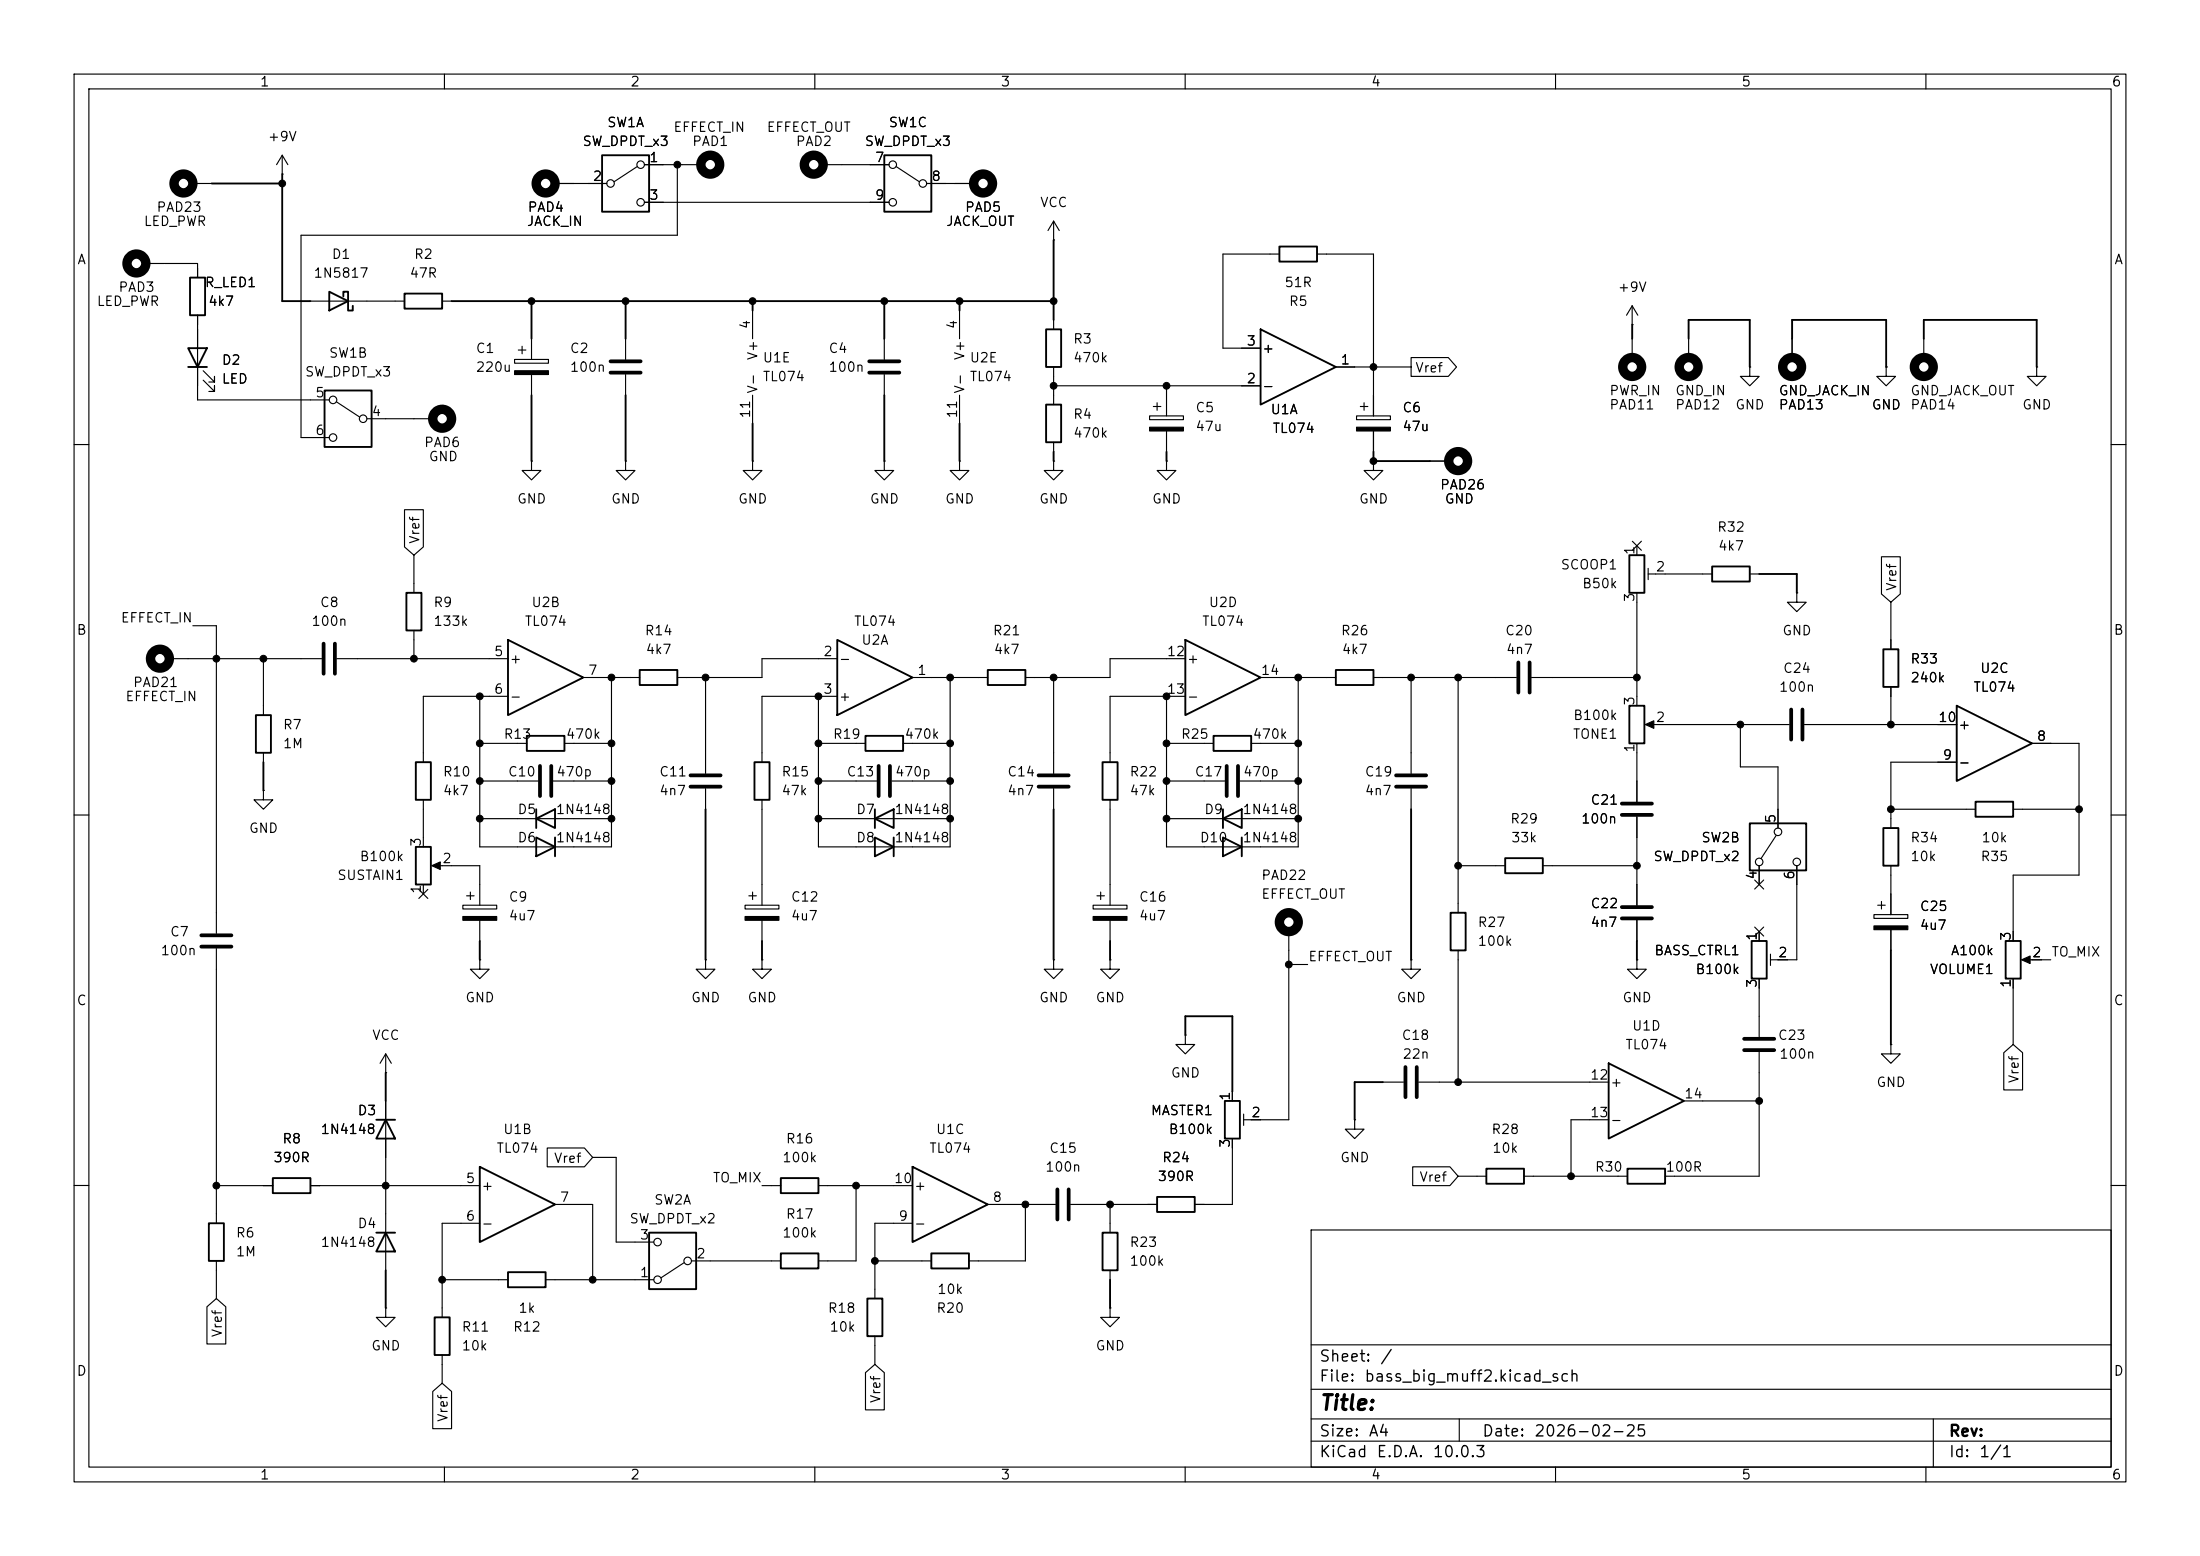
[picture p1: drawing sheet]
<svg xmlns="http://www.w3.org/2000/svg" width="297mm" height="210mm" viewBox="0 0 297 210" stroke-linecap="round" stroke-linejoin="round" font-family="sans-serif">
<g fill="none" stroke="#000" stroke-width=".15">
<path d="M10 10h277v190h-277zM12 12h273v186h-273zM60 10v2M110 10v2M160 10v2M210 10v2M260 10v2M19.7 35.6h7v1.9M26 24.8h2.6M38.1 23.5h.1M38.1 21l-.8 1.2M38.1 21l.8 1.2"/>
<path d="M38.1 21v2.5M74.9 24.8h7M86 22.5l-3.1 2M87 22.2h7.6M87 27.3h33M91.4 22.2v9.6h-50.8v27.3h3.8M111.1 22.2h8.9M121 22.5l3.1 2M125.1 24.8h6.3M142.2 32.4h.1M142.2 29.8v2.6M142.2 29.8l-.7 1.3"/>
<path d="M142.2 29.8l.8 1.3M172.7 34.3h-7.6v12.7h5.1M177.8 34.3h7.6v21.8M26.7 42.5v11.5h17.7M27.4 51.3l1.6 1.5v-.7v.7h-.8M27.4 50l1.6 1.6v-.8v.8h-.8M41.9 40.6h12.7M45.4 54.2l3.1 2.1M49.5 56.5h8.9M59.7 40.6h1.3M69.5 48.5h4.5v.5h-4.5zM70 47.2h1"/>
<path d="M70.5 46.7v1.1M71.8 45.7v2.8M71.8 50.5v2.8M84.5 45.7v2.8M84.5 50.5v2.8M101.6 41.9v3.8M101.6 53.3v3.9M119.4 45.7v2.8M119.4 50.5v2.8M129.5 41.9v3.8M129.5 53.3v3.9M142.2 52.1h28"/>
<path d="M142.2 43.2v1.3M142.2 49.5v5.1M142.2 59.7v1.3M155.2 56.1h4.6v.5h-4.6zM155.7 54.9h1M156.2 54.4v1M157.5 52.1v4M157.5 58.2v2.8M180.3 49.5h10.2M183.1 56.1h4.6v.5h-4.6zM183.6 54.9h1.1M184.1 54.4v1"/>
<path d="M185.4 58.2v2.8M190.5 48.3h5l1.1 1.2-1.1 1.3h-5zM220.3 43.8h.1M220.3 41.3v2.5M220.3 45.7v2.6M220.3 41.3l-.7 1.2M220.3 41.3l.8 1.2M228 45.7v2.6M236.2 49.5v1.3h1.3l-1.3 1.3-1.3-1.3h1.3M236.2 49.5h.1M241.9 45.7v2.6M254.6 49.5v1.3h1.3l-1.3 1.3-1.2-1.3h1.2"/>
<path d="M254.6 49.5h.1M259.7 45.7v2.6M275 49.5v1.3h1.2l-1.2 1.3-1.3-1.3h1.3M275 49.5h.1M10 60h2M54.6 68.8h2.6v5l-1.3 1.1-1.3-1.1zM55.9 74.9v5.1M71.8 62.2v1.3h1.2l-1.2 1.3-1.3-1.3h1.3M71.8 62.2h.1M84.5 62.2v1.3h1.2l-1.2 1.3-1.3-1.3h1.3M84.5 62.2h.1M101.6 62.2v1.3h1.3l-1.3 1.3-1.3-1.3h1.3"/>
<path d="M101.6 62.2h.1M119.4 62.2v1.3h1.2l-1.2 1.3-1.3-1.3h1.3M119.4 62.2h.1M129.5 62.2v1.3h1.3l-1.3 1.3-1.2-1.3h1.2M129.5 62.2h.1M142.2 62.2v1.3h1.3l-1.3 1.3-1.2-1.3h1.2M142.2 62.2h.1M157.5 62.2v1.3h1.2l-1.2 1.3-1.3-1.3h1.3M157.5 62.2h.1M185.4 62.2v1.3h1.3l-1.3 1.3-1.3-1.3h1.3M185.4 62.2h.1M193 62.2h2.6"/>
<path d="M220.4 73.1l1.2 1.2M221 73.7v1.2M221.6 73.1l-1.2 1.2M222.5 76.7v1.5M222.5 77.5h8.6M236.2 77.5h1.3M254 75.1h2.5v5.1l-1.2 1.1-1.3-1.1zM285 60h2M22.9 88.9h20.5M26 84.5h3.2v41.5M35.6 88.9v7.6M45.5 88.9h23.1"/>
<path d="M55.9 85.1v3.8M68.6 94h-11.5v8.9M78.7 91.4h7.7M82.5 91.4v22.9h-17.7v-20.3M95.2 91.4v13M113 88.9h-10.1v2.5h-11.5M113 94h-10.1v8.9M123.2 91.4h10.1M128.3 91.4v22.9h-17.8v-20.3M142.2 91.4v13M160 88.9h-10.1v2.5h-11.5M160 94h-10.1v8.9"/>
<path d="M170.2 91.4h10.1M175.3 91.4v22.9h-17.8v-20.3M185.4 91.4h19.3M190.5 91.4v13M196.8 91.4v31.8M206.8 91.4h14.2M221 80v15.3M222.5 97.8h19.1M234.9 97.8v5.7h5.1v8.3M242.6 80v1.3h1.2l-1.2 1.3-1.3-1.3h1.3M242.6 80h.1M243.6 97.8h20.6"/>
<path d="M255.3 81.3v6.3M255.3 92.7v5.1M10 110h2M35.6 106.7v1.3h1.2l-1.2 1.2-1.3-1.2h1.3M35.6 106.7h.1M35.6 101.6v1.3M57.1 108v6.3M57.1 119.4v1.3M58.7 116.8h6.1v5.4M64.8 105.4h7.8M64.8 110.5h17.7M64.8 100.3h6.3"/>
<path d="M74.7 105.4h7.8M76.2 100.3h6.3M95.2 106.4v2.8M102.9 108v14.2M110.5 105.4h7.9M110.5 110.5h17.8M110.5 100.3h6.3M120.4 105.4h7.9M121.9 100.3h6.4M142.2 106.4v2.8M149.9 108v14.2M157.5 105.4h7.9"/>
<path d="M157.5 110.5h17.8M157.5 100.3h6.3M167.4 105.4h7.9M168.9 100.3h6.4M190.5 106.4v2.8M196.8 116.8h6.4M208.3 116.8h12.7M221 100.3v7.9M221 110.2v12M236.9 118.8l1.2 1.2M237.5 116.8v2.6M238.1 118.8l-1.2 1.2"/>
<path d="M239.8 112.8l-2.1 3.1M242.6 116.8v12.7h-3.6M255.3 116.8v6.6M255.3 109.2h11.4M264.2 102.9h-8.9v8.9M271.8 109.2h8.9M274.3 100.3h6.4v17.8h-8.9v8.9M285 110h2M29.2 128v37.1M56.5 120l1.3 1.3M57.8 120l-1.3 1.3M62.5 122.2h4.6v.5h-4.6z"/>
<path d="M63 120.9h1M63.5 120.4v1M64.8 129.5v1.3h1.2l-1.2 1.3-1.3-1.3h1.3M64.8 129.5h.1M64.8 124.2v2.8M95.2 129.5v1.3h1.3l-1.3 1.3-1.2-1.3h1.2M95.2 129.5h.1M100.6 122.2h4.6v.5h-4.6zM101.1 120.9h1M101.6 120.4v1M102.9 129.5v1.3h1.2l-1.2 1.3-1.3-1.3h1.3M102.9 129.5h.1"/>
<path d="M102.9 124.2v2.8M142.2 129.5v1.3h1.3l-1.3 1.3-1.2-1.3h1.2M142.2 129.5h.1M147.6 122.2h4.5v.5h-4.5zM148.1 120.9h1M148.6 120.4v1M149.9 129.5v1.3h1.2l-1.2 1.3-1.3-1.3h1.3M149.9 129.5h.1M149.9 124.2v2.8M160 139.7v1.3h1.3l-1.3 1.2-1.3-1.2h1.3M160 139.7h.1M174 125.7v25.4h-6.1"/>
<path d="M174 130.2h2.5M190.5 129.5v1.3h1.3l-1.3 1.3-1.3-1.3h1.3M190.5 129.5h.1M196.8 128.3v17.8M221 129.5v1.3h1.2l-1.2 1.3-1.3-1.3h1.3M221 129.5h.1M221 124.2v2.8M236.9 125.1l1.2 1.2M237.5 125.7v1.3M237.5 132.1v7.9M238.1 125.1l-1.2 1.2M239 128.8v1.5"/>
<path d="M253 123.4h4.6v.6h-4.6zM253.5 122.2h1M254 121.7v1M255.3 125.5v2.8M271.8 132.1v8.9M273.3 129.5h3.6M52.1 144.8h.1M52.1 142.2l-.8 1.3M52.1 142.2l.7 1.3M52.1 142.2v2.6M52.1 148.6v22.9M73.9 154.9h5l1.1 1.3-1.1 1.3h-5z"/>
<path d="M80 156.2h3.2v11.4h5.1M166.4 153.7v8.9h-5.1M166.4 147.3v1.3M167.9 150.4v1.5M182.9 151.1v1.3h1.2l-1.2 1.3-1.3-1.3h1.3M182.9 151.1h.1M186.7 146.1h2.8M190.7 157.5h5l1.1 1.3-1.1 1.2h-5zM191.5 146.1h25.7M196.8 158.8h3.9M205.7 158.8h14M217.2 151.1h-5.1v7.7"/>
<path d="M227.3 148.6h10.2M237.5 142v16.8h-12.7M255.3 141v1.2h1.2l-1.2 1.3-1.3-1.3h1.3M255.3 141h.1M270.5 142.1l1.3-1.1 1.3 1.1v5h-2.6zM10 160h2M27.9 176.4l1.3-1.1 1.3 1.1v5h-2.6zM29.2 160h7.6M29.2 170.2v5.1M41.9 160h22.9M52.1 176.5v1.3h1.2l-1.2 1.3-1.3-1.3h1.3M52.1 176.5h.1"/>
<path d="M59.7 172.7h8.9M64.8 165.1h-5.1v12.7M73.7 172.7h14.6M74.9 162.6h5.1v10.1M92.3 170.4l-3.1 2.1M93.3 170.2h12.1M102.9 160h2.5M110.5 160h12.7M115.6 160v10.2h-5.1M118.1 170.2h7.6M123.2 165.1h-5.1v10.2M133.3 162.6h9.2"/>
<path d="M138.4 162.6v7.6h-7.6M144.5 162.6h11.7M149.9 176.5v1.3h1.2l-1.2 1.3-1.3-1.3h1.3M149.9 176.5h.1M149.9 162.6v3.8M149.9 171.5v1.2M177 166h108v32h-108zM285 160h2M58.4 187.8l1.3-1.1 1.3 1.1v5h-2.6zM59.7 182.9v3.8M60 198v2M110 198v2"/>
<path d="M116.8 185.3l1.3-1.1 1.3 1.1v5h-2.6zM118.1 180.3v3.9M160 198v2M177 194.5h108M177 191.5h108M177 187.5h108M177 181.5h108M197 191.5v3M210 198v2M260 198v2M261 191.5v6.5"/>
<circle cx="82.4" cy="24.8" r=".51"/>
<circle cx="86.5" cy="22.2" r=".51"/>
<circle cx="86.5" cy="27.3" r=".51"/>
<circle cx="120.5" cy="27.3" r=".51"/>
<circle cx="120.5" cy="22.2" r=".51"/>
<circle cx="124.6" cy="24.8" r=".51"/>
<circle cx="45" cy="54" r=".51"/>
<circle cx="45" cy="59.1" r=".51"/>
<circle cx="49" cy="56.5" r=".51"/>
<circle cx="237.5" cy="116.3" r=".51"/>
<circle cx="240" cy="112.3" r=".51"/>
<circle cx="242.6" cy="116.3" r=".51"/>
<circle cx="88.8" cy="172.7" r=".51"/>
<circle cx="88.8" cy="167.6" r=".51"/>
<circle cx="92.8" cy="170.2" r=".51"/>
</g>
<g fill="none" stroke="#000" stroke-width=".25">
<path d="M25.7 37.5h2v5h-2zM28.6 24.8h9.5M38.1 23.5v17.1h3.8M44.4 39.4l2.6 1.2-2.6 1.3zM54.6 39.6h5.1v2.1h-5.1zM81.3 21h6.3v7.6h-6.3zM119.4 21h6.3v7.6h-6.3zM142.2 32.4v10.8M172.7 33.3h5.1v2h-5.1zM25.4 47h2.5l-1.2 2.5zM25.4 49.5h2.5M43.8 52.7h6.4v7.6h-6.4z"/>
<path d="M46.4 40v-.6h.6v2.5h.6v-.6M61 40.6h81.2M71.8 40.6v5.1M71.8 53.3v8.9M84.5 40.6v5.1M84.5 53.3v8.9M101.6 40.6v1.3M101.6 57.2v5M119.4 40.6v5.1M119.4 53.3v8.9M129.5 40.6v1.3M129.5 57.2v5"/>
<path d="M141.2 44.5h2.1v5h-2.1zM141.2 54.6h2.1v5.1h-2.1zM170.2 44.5l10.1 5-10.1 5.1zM220.3 43.8v1.9M228 45.7v-2.5h8.2v6.3M241.9 45.7v-2.5h12.7v6.3M259.7 45.7v-2.5h15.3v6.3M142.2 61v1.2M157.5 61v1.2M185.4 61v1.2h7.6M220 74.9h2v5.1h-2zM231.1 76.5h5.1v2h-5.1z"/>
<path d="M237.5 77.5h5.1v2.5M34.5 96.5h2.1v5.1h-2.1zM54.9 80h2v5.1h-2zM68.6 86.4l10.1 5-10.1 5.1zM71.1 99.3h5.1v2h-5.1zM86.4 90.4h5v2.1h-5zM113 86.4l10.2 5-10.2 5.1zM116.8 99.3h5.1v2h-5.1zM133.3 90.4h5.1v2.1h-5.1zM160 86.4l10.2 5-10.2 5.1zM163.8 99.3h5.1v2h-5.1zM180.3 90.4h5.1v2.1h-5.1z"/>
<path d="M220 95.3h2v5h-2zM254.3 87.6h2v5.1h-2zM264.2 95.3l10.1 5-10.1 5.1zM35.6 102.9v3.8M56.1 114.3h2.1v5.1h-2.1zM56.1 102.9h2.1v5.1h-2.1zM72.4 113l2.5 1.3-2.5 1.3zM72.4 110.5l2.5-1.3v2.6zM72.4 109.2v2.6M74.9 113v2.6M95.2 109.2v20.3M101.9 102.9h2v5.1h-2z"/>
<path d="M118.1 110.5l2.5-1.3v2.6zM118.1 113l2.5 1.3-2.5 1.3zM118.1 109.2v2.6M120.6 113v2.6M142.2 109.2v20.3M148.8 102.9h2.1v5.1h-2.1zM165.1 113l2.5 1.3-2.5 1.3zM165.1 110.5l2.5-1.3v2.6zM165.1 109.2v2.6M167.6 113v2.6M190.5 109.2v20.3M203.2 115.8h5.1v2.1h-5.1z"/>
<path d="M236.2 111.1h7.6v6.4h-7.6zM254.3 111.8h2v5h-2zM266.7 108.2h5.1v2h-5.1zM64.8 127v2.5M102.9 127v2.5M149.9 127v2.5M160 139.7v-2.5h6.4v10.1M195.8 123.2h2.1v5.1h-2.1zM221 127v2.5M236.5 127h2v5.1h-2zM255.3 128.3v12.7M270.8 127h2v5.1h-2z"/>
<path d="M36.8 159h5.1v2h-5.1zM50.8 151.1h2.5M52.1 151.1l1.2 2.6h-2.5zM52.1 144.8v3.8M64.8 157.5l10.1 5.1-10.1 5zM105.4 159h5.1v2h-5.1zM123.2 157.5l10.1 5.1-10.1 5zM165.4 148.6h2v5.1h-2zM186.7 146.1h-3.8v5M200.7 157.7h5v2.1h-5zM217.2 143.5l10.1 5.1-10.1 5.1zM219.7 157.7h5.1v2.1h-5.1z"/>
<path d="M28.2 165.1h2v5.1h-2zM50.8 166.4h2.5M52.1 166.4l1.2 2.5h-2.5zM52.1 171.5v5M58.7 177.8h2v5.1h-2zM68.6 171.7h5.1v2h-5.1zM87.6 166.4h6.4v7.6h-6.4zM105.4 169.2h5.1v2h-5.1zM117.1 175.3h2v5h-2zM125.7 169.2h5.1v2h-5.1zM148.8 166.4h2.1v5.1h-2.1zM149.9 172.7v3.8"/>
<path d="M156.2 161.5h5.1v2.1h-5.1z"/>
</g>
<g fill="none" stroke="#000" stroke-width=".51">
<path d="M82.4 48.8h4.1M82.4 50.3h4.1M117.3 48.8h4.1M117.3 50.3h4.1M43.7 86.9v4M45.2 86.9v4M205 89.4v4.1M206.5 89.4v4.1M241.8 95.8v4M243.3 95.8v4M72.9 103.4v4M74.4 103.4v4"/>
<path d="M93.2 104.6h4.1M93.2 106.2h4.1M118.6 103.4v4M120.1 103.4v4M140.2 104.6h4.1M140.2 106.2h4.1M165.6 103.4v4M167.1 103.4v4M188.5 104.6h4M188.5 106.2h4M218.9 108.5h4.1M218.9 110h4.1"/>
<path d="M27.2 126.2h4M27.2 127.8h4M218.9 122.4h4.1M218.9 124h4.1M189.7 144v4.1M191.3 144v4.1M235.5 140.2h4M235.5 141.7h4M142.7 160.5v4.1M144.3 160.5v4.1"/>
</g>
<path d="M69.5 50h4.5v.5h-4.5zM155.2 57.7h4.6v.5h-4.6zM183.1 57.7h4.6v.5h-4.6zM222.1 97.8l1.2-.5v1zM58.3 116.8l1.1-.5v1zM62.5 123.7h4.6v.5h-4.6zM100.6 123.7h4.6v.5h-4.6zM147.6 123.7h4.5v.5h-4.5zM253 125h4.6v.5h-4.6zM272.9 129.5l1.2-.5v1z" fill="#000" stroke="#000" stroke-width=".15"/>
<g fill="none" stroke="#000" stroke-width="1.3">
<circle cx="18.4" cy="35.6" r="1.27"/>
<circle cx="24.8" cy="24.8" r="1.27"/>
<circle cx="73.7" cy="24.8" r="1.27"/>
<circle cx="95.9" cy="22.2" r="1.27"/>
<circle cx="109.9" cy="22.2" r="1.27"/>
<circle cx="132.7" cy="24.8" r="1.27"/>
<circle cx="59.7" cy="56.5" r="1.27"/>
<circle cx="220.3" cy="49.5" r="1.27"/>
<circle cx="228" cy="49.5" r="1.27"/>
<circle cx="241.9" cy="49.5" r="1.27"/>
<circle cx="259.7" cy="49.5" r="1.27"/>
<circle cx="196.8" cy="62.2" r="1.27"/>
<circle cx="21.6" cy="88.9" r="1.27"/>
<circle cx="174" cy="124.5" r="1.27"/>
</g>
<g fill="#000" stroke="#000" stroke-width=".14">
<circle cx="38.1" cy="24.8" r=".46"/>
<circle cx="91.4" cy="22.2" r=".46"/>
<circle cx="71.8" cy="40.6" r=".46"/>
<circle cx="84.5" cy="40.6" r=".46"/>
<circle cx="101.6" cy="40.6" r=".46"/>
<circle cx="119.4" cy="40.6" r=".46"/>
<circle cx="129.5" cy="40.6" r=".46"/>
<circle cx="142.2" cy="40.6" r=".46"/>
<circle cx="142.2" cy="52.1" r=".46"/>
<circle cx="157.5" cy="52.1" r=".46"/>
<circle cx="185.4" cy="49.5" r=".46"/>
<circle cx="185.4" cy="62.2" r=".46"/>
<circle cx="29.2" cy="88.9" r=".46"/>
<circle cx="35.6" cy="88.9" r=".46"/>
<circle cx="55.9" cy="88.9" r=".46"/>
<circle cx="64.8" cy="94" r=".46"/>
<circle cx="82.5" cy="91.4" r=".46"/>
<circle cx="95.2" cy="91.4" r=".46"/>
<circle cx="110.5" cy="94" r=".46"/>
<circle cx="128.3" cy="91.4" r=".46"/>
<circle cx="142.2" cy="91.4" r=".46"/>
<circle cx="157.5" cy="94" r=".46"/>
<circle cx="175.3" cy="91.4" r=".46"/>
<circle cx="190.5" cy="91.4" r=".46"/>
<circle cx="196.8" cy="91.4" r=".46"/>
<circle cx="221" cy="91.4" r=".46"/>
<circle cx="234.9" cy="97.8" r=".46"/>
<circle cx="255.3" cy="97.8" r=".46"/>
<circle cx="64.8" cy="100.3" r=".46"/>
<circle cx="64.8" cy="105.4" r=".46"/>
<circle cx="64.8" cy="110.5" r=".46"/>
<circle cx="82.5" cy="110.5" r=".46"/>
<circle cx="82.5" cy="105.4" r=".46"/>
<circle cx="82.5" cy="100.3" r=".46"/>
<circle cx="110.5" cy="100.3" r=".46"/>
<circle cx="110.5" cy="105.4" r=".46"/>
<circle cx="110.5" cy="110.5" r=".46"/>
<circle cx="128.3" cy="110.5" r=".46"/>
<circle cx="128.3" cy="105.4" r=".46"/>
<circle cx="128.3" cy="100.3" r=".46"/>
<circle cx="157.5" cy="110.5" r=".46"/>
<circle cx="157.5" cy="105.4" r=".46"/>
<circle cx="157.5" cy="100.3" r=".46"/>
<circle cx="175.3" cy="100.3" r=".46"/>
<circle cx="175.3" cy="110.5" r=".46"/>
<circle cx="175.3" cy="105.4" r=".46"/>
<circle cx="196.8" cy="116.8" r=".46"/>
<circle cx="221" cy="116.8" r=".46"/>
<circle cx="255.3" cy="109.2" r=".46"/>
<circle cx="280.7" cy="109.2" r=".46"/>
<circle cx="174" cy="130.2" r=".46"/>
<circle cx="196.8" cy="146.1" r=".46"/>
<circle cx="212.1" cy="158.8" r=".46"/>
<circle cx="237.5" cy="148.6" r=".46"/>
<circle cx="29.2" cy="160" r=".46"/>
<circle cx="52.1" cy="160" r=".46"/>
<circle cx="59.7" cy="172.7" r=".46"/>
<circle cx="80" cy="172.7" r=".46"/>
<circle cx="115.6" cy="160" r=".46"/>
<circle cx="118.1" cy="170.2" r=".46"/>
<circle cx="138.4" cy="162.6" r=".46"/>
<circle cx="149.9" cy="162.6" r=".46"/>
</g>
<text font-size="2" x="178" y="190.8">Title:</text>
<g font-size="1.5">
<text x="178" y="184.2">Sheet:</text>
<text x="186.2" y="184.2">/</text>
<text x="178" y="186.9">File:</text>
<text x="184.1" y="186.9">bass_big_muff2.kicad_sch</text>
<text x="178" y="197.1">KiCad</text>
<text x="178" y="194.3">Size:</text>
<text x="184.7" y="194.3">A4</text>
<text x="185.7" y="197.1">E.D.A.</text>
<text x="193.3" y="197.1">10.0.3</text>
<text x="200" y="194.3">Date:</text>
<text x="207" y="194.3">2026-02-25</text>
<text x="263" y="194.3">Rev:</text>
<text x="263" y="197.1">Id:</text>
<text x="267.1" y="197.1">1/1</text>
</g>
<g font-size="1.3">
<text x="35" y="12">1</text>
<text x="85" y="12">2</text>
<text x="135" y="12">3</text>
<text x="185" y="12">4</text>
<text x="235" y="12">5</text>
<text x="285" y="12">6</text>
<text x="81.9" y="17.5">SW1A</text>
<text x="119.9" y="17.5">SW1C</text>
<text x="36.1" y="19.4">+9V</text>
<text x="78.5" y="20">SW_DPDT_x3</text>
<text x="87.6" y="22.2">1</text>
<text x="90.8" y="18.1">EFFECT_IN</text>
<text x="93.4" y="20">PAD1</text>
<text x="103.4" y="18.1">EFFECT_OUT</text>
<text x="107.3" y="20">PAD2</text>
<text x="116.6" y="20">SW_DPDT_x3</text>
<text x="118" y="22.2">7</text>
<text x="21" y="28.9">PAD23</text>
<text x="71.1" y="28.9">PAD4</text>
<text x="79.9" y="24.7">2</text>
<text x="87.6" y="27.3">3</text>
<text x="118" y="27.3">9</text>
<text x="125.7" y="24.7">8</text>
<text x="130.2" y="28.9">PAD5</text>
<text x="140.3" y="28.3">VCC</text>
<text x="10.3" y="36">A</text>
<text x="19.3" y="30.8">LED_PWR</text>
<text x="44.7" y="35.3">D1</text>
<text x="55.8" y="35.3">R2</text>
<text x="71" y="30.8">JACK_IN</text>
<text x="127.6" y="30.8">JACK_OUT</text>
<text x="285.3" y="36">A</text>
<text x="13" y="41.6">LED_PWR</text>
<text x="15.9" y="39.7">PAD3</text>
<text x="27.6" y="39.1">R_LED1</text>
<text x="28" y="41.6">4k7</text>
<text x="42.2" y="37.8">1N5817</text>
<text x="55.2" y="37.8">47R</text>
<text x="173.3" y="39.1">51R</text>
<text x="173.9" y="41.6">R5</text>
<text x="218.3" y="39.7">+9V</text>
<text x="64.1" y="48">C1</text>
<text x="76.8" y="48">C2</text>
<text x="101.6" y="44.5" transform="rotate(-90 101.6 44.5)">4</text>
<text x="111.8" y="48">C4</text>
<text x="129.5" y="44.5" transform="rotate(-90 129.5 44.5)">4</text>
<text x="144.8" y="46.7">R3</text>
<text x="168.2" y="47">3</text>
<text x="170.3" y="48">+</text>
<text x="29.9" y="49.5">D2</text>
<text x="29.9" y="52.1">LED</text>
<text x="41.1" y="51.1">SW_DPDT_x3</text>
<text x="42.5" y="53.9">5</text>
<text x="44.3" y="48.6">SW1B</text>
<text x="64.1" y="50.5">220u</text>
<text x="76.8" y="50.5">100n</text>
<text x="102.6" y="53.2" transform="rotate(-90 102.6 53.2)">V-</text>
<text x="102.6" y="48.7" transform="rotate(-90 102.6 48.7)">V+</text>
<text x="102.9" y="49.2">U1E</text>
<text x="102.9" y="51.8">TL074</text>
<text x="111.8" y="50.5">100n</text>
<text x="130.5" y="53.2" transform="rotate(-90 130.5 53.2)">V-</text>
<text x="130.5" y="48.7" transform="rotate(-90 130.5 48.7)">V+</text>
<text x="130.8" y="49.2">U2E</text>
<text x="130.8" y="51.8">TL074</text>
<text x="144.8" y="49.2">470k</text>
<text x="168.2" y="52">2</text>
<text x="170.3" y="53">-</text>
<text x="180.9" y="49.5">1</text>
<text x="191" y="50.6">Vref</text>
<text x="217.2" y="53.7">PWR_IN</text>
<text x="226.1" y="53.7">GND_IN</text>
<text x="240" y="53.7">GND_JACK_IN</text>
<text x="257.8" y="53.7">GND_JACK_OUT</text>
<text x="42.5" y="59">6</text>
<text x="50.1" y="56.5">4</text>
<text x="101.6" y="56.6" transform="rotate(-90 101.6 56.6)">11</text>
<text x="129.5" y="56.6" transform="rotate(-90 129.5 56.6)">11</text>
<text x="144.8" y="56.9">R4</text>
<text x="144.8" y="59.4">470k</text>
<text x="161.3" y="56">C5</text>
<text x="161.3" y="58.5">47u</text>
<text x="171.4" y="56.2">U1A</text>
<text x="171.7" y="58.8">TL074</text>
<text x="189.2" y="56">C6</text>
<text x="189.2" y="58.5">47u</text>
<text x="217.2" y="55.6">PAD11</text>
<text x="226.1" y="55.6">PAD12</text>
<text x="234.2" y="55.6">GND</text>
<text x="240" y="55.6">PAD13</text>
<text x="252.6" y="55.6">GND</text>
<text x="257.8" y="55.6">PAD14</text>
<text x="272.9" y="55.6">GND</text>
<text x="57.2" y="60.7">PAD6</text>
<text x="57.8" y="62.6">GND</text>
<text x="69.7" y="68.3">GND</text>
<text x="82.4" y="68.3">GND</text>
<text x="99.6" y="68.3">GND</text>
<text x="117.3" y="68.3">GND</text>
<text x="127.5" y="68.3">GND</text>
<text x="140.2" y="68.3">GND</text>
<text x="155.4" y="68.3">GND</text>
<text x="183.4" y="68.3">GND</text>
<text x="194.3" y="66.4">PAD26</text>
<text x="195" y="68.3">GND</text>
<text x="56.9" y="73.5" transform="rotate(-90 56.9 73.5)">Vref</text>
<text x="210.6" y="77.2">SCOOP1</text>
<text x="221" y="75" transform="rotate(-90 221 75)">1</text>
<text x="223.4" y="77.4">2</text>
<text x="231.7" y="72.1">R32</text>
<text x="231.9" y="74.6">4k7</text>
<text x="43.1" y="82.3">C8</text>
<text x="58.4" y="82.3">R9</text>
<text x="71.7" y="82.3">U2B</text>
<text x="163.1" y="82.3">U2D</text>
<text x="213.5" y="79.7">B50k</text>
<text x="221" y="81.4" transform="rotate(-90 221 81.4)">3</text>
<text x="256.3" y="79.9" transform="rotate(-90 256.3 79.9)">Vref</text>
<text x="10.3" y="86">B</text>
<text x="16.2" y="84.3">EFFECT_IN</text>
<text x="42" y="84.8">100n</text>
<text x="58.4" y="84.8">133k</text>
<text x="66.6" y="88.9">5</text>
<text x="68.7" y="89.9">+</text>
<text x="70.7" y="84.8">TL074</text>
<text x="87" y="86.1">R14</text>
<text x="87.1" y="88.6">4k7</text>
<text x="111.1" y="88.9">2</text>
<text x="113.2" y="89.9">-</text>
<text x="115.2" y="84.8">TL074</text>
<text x="116.2" y="87.3">U2A</text>
<text x="133.9" y="86.1">R21</text>
<text x="134.1" y="88.6">4k7</text>
<text x="157.4" y="88.9">12</text>
<text x="160.1" y="89.9">+</text>
<text x="162.2" y="84.8">TL074</text>
<text x="180.9" y="86.1">R26</text>
<text x="181.1" y="88.6">4k7</text>
<text x="203.1" y="86.1">C20</text>
<text x="203.2" y="88.6">4n7</text>
<text x="240.5" y="86.1">GND</text>
<text x="257.8" y="89.9">R33</text>
<text x="285.3" y="86">B</text>
<text x="16.8" y="95">EFFECT_IN</text>
<text x="17.9" y="93">PAD21</text>
<text x="66.6" y="94">6</text>
<text x="68.7" y="95">-</text>
<text x="79.3" y="91.4">7</text>
<text x="111.1" y="94">3</text>
<text x="113.2" y="95">+</text>
<text x="123.8" y="91.4">1</text>
<text x="157.4" y="94">13</text>
<text x="160.1" y="95">-</text>
<text x="170.1" y="91.4">14</text>
<text x="221" y="95.3" transform="rotate(-90 221 95.3)">3</text>
<text x="240.1" y="93.7">100n</text>
<text x="240.6" y="91.1">C24</text>
<text x="257.8" y="92.4">240k</text>
<text x="266.3" y="93.7">TL074</text>
<text x="267.2" y="91.1">U2C</text>
<text x="38.1" y="98.8">R7</text>
<text x="38.1" y="101.3">1M</text>
<text x="67.9" y="100">R13</text>
<text x="76.3" y="100">470k</text>
<text x="112.4" y="100">R19</text>
<text x="122" y="100">470k</text>
<text x="159.3" y="100">R25</text>
<text x="169" y="100">470k</text>
<text x="212.2" y="100">TONE1</text>
<text x="212.3" y="97.5">B100k</text>
<text x="221" y="101.7" transform="rotate(-90 221 101.7)">1</text>
<text x="223.4" y="97.8">2</text>
<text x="261.6" y="97.8">10</text>
<text x="264.3" y="98.8">+</text>
<text x="274.9" y="100.3">8</text>
<text x="59.7" y="107.7">4k7</text>
<text x="59.7" y="105.1">R10</text>
<text x="68.5" y="105.1">C10</text>
<text x="75" y="105.1">470p</text>
<text x="88.9" y="105.1">C11</text>
<text x="88.9" y="107.7">4n7</text>
<text x="105.4" y="107.7">47k</text>
<text x="105.4" y="105.1">R15</text>
<text x="114.2" y="105.1">C13</text>
<text x="120.7" y="105.1">470p</text>
<text x="135.9" y="105.1">C14</text>
<text x="135.9" y="107.7">4n7</text>
<text x="152.4" y="107.7">47k</text>
<text x="152.4" y="105.1">R22</text>
<text x="161.2" y="105.1">C17</text>
<text x="167.7" y="105.1">470p</text>
<text x="184.2" y="105.1">C19</text>
<text x="184.2" y="107.7">4n7</text>
<text x="262.2" y="102.8">9</text>
<text x="264.3" y="103.8">-</text>
<text x="33.5" y="112.7">GND</text>
<text x="69.8" y="110.2">D5</text>
<text x="74.9" y="110.2">1N4148</text>
<text x="115.5" y="110.2">D7</text>
<text x="120.7" y="110.2">1N4148</text>
<text x="162.5" y="110.2">D9</text>
<text x="167.7" y="110.2">1N4148</text>
<text x="203.8" y="111.5">R29</text>
<text x="213.4" y="111.5">100n</text>
<text x="214.6" y="108.9">C21</text>
<text x="240" y="111.2" transform="rotate(-90 240 111.2)">5</text>
<text x="45.4" y="119.1">SUSTAIN1</text>
<text x="48.5" y="116.5">B100k</text>
<text x="57.1" y="114.4" transform="rotate(-90 57.1 114.4)">3</text>
<text x="59.6" y="116.8">2</text>
<text x="69.8" y="114">D6</text>
<text x="74.9" y="114">1N4148</text>
<text x="115.5" y="114">D8</text>
<text x="120.7" y="114">1N4148</text>
<text x="161.9" y="114">D10</text>
<text x="167.7" y="114">1N4148</text>
<text x="170.2" y="119.1">PAD22</text>
<text x="203.9" y="114">33k</text>
<text x="223.1" y="116.5">SW_DPDT_x2</text>
<text x="229.6" y="114">SW2B</text>
<text x="237.5" y="118.8" transform="rotate(-90 237.5 118.8)">4</text>
<text x="242.5" y="118.8" transform="rotate(-90 242.5 118.8)">6</text>
<text x="257.8" y="116.5">10k</text>
<text x="257.8" y="114">R34</text>
<text x="267.3" y="116.5">R35</text>
<text x="267.4" y="114">10k</text>
<text x="57.1" y="120.7" transform="rotate(-90 57.1 120.7)">1</text>
<text x="68.6" y="122">C9</text>
<text x="68.6" y="124.5">4u7</text>
<text x="106.7" y="122">C12</text>
<text x="106.7" y="124.5">4u7</text>
<text x="153.7" y="122">C16</text>
<text x="153.7" y="124.5">4u7</text>
<text x="170.2" y="121.6">EFFECT_OUT</text>
<text x="199.4" y="125.4">R27</text>
<text x="214.6" y="122.9">C22</text>
<text x="214.6" y="125.4">4n7</text>
<text x="259.1" y="123.3">C25</text>
<text x="259.1" y="125.8">4u7</text>
<text x="21.6" y="129.2">100n</text>
<text x="22.9" y="126.7">C7</text>
<text x="176.5" y="130.1">EFFECT_OUT</text>
<text x="199.4" y="128">100k</text>
<text x="223.2" y="129.2">BASS_CTRL1</text>
<text x="228.8" y="131.8">B100k</text>
<text x="237.5" y="127.1" transform="rotate(-90 237.5 127.1)">1</text>
<text x="240" y="129.5">2</text>
<text x="260.4" y="131.8">VOLUME1</text>
<text x="263.3" y="129.2">A100k</text>
<text x="271.8" y="127.1" transform="rotate(-90 271.8 127.1)">3</text>
<text x="274.2" y="129.5">2</text>
<text x="276.9" y="129.4">TO_MIX</text>
<text x="10.3" y="136">C</text>
<text x="62.7" y="135.6">GND</text>
<text x="93.2" y="135.6">GND</text>
<text x="100.8" y="135.6">GND</text>
<text x="140.2" y="135.6">GND</text>
<text x="147.8" y="135.6">GND</text>
<text x="188.5" y="135.6">GND</text>
<text x="218.9" y="135.6">GND</text>
<text x="237.5" y="133.4" transform="rotate(-90 237.5 133.4)">3</text>
<text x="271.8" y="133.4" transform="rotate(-90 271.8 133.4)">1</text>
<text x="285.3" y="136">C</text>
<text x="50.2" y="140.7">VCC</text>
<text x="189.1" y="140.7">C18</text>
<text x="189.3" y="143.2">22n</text>
<text x="219.3" y="141.9">TL074</text>
<text x="220.2" y="139.4">U1D</text>
<text x="239.9" y="140.7">C23</text>
<text x="240.1" y="143.2">100n</text>
<text x="158" y="145.8">GND</text>
<text x="166.3" y="148.7" transform="rotate(-90 166.3 148.7)">1</text>
<text x="214.6" y="146">12</text>
<text x="217.3" y="147">+</text>
<text x="227.3" y="148.6">14</text>
<text x="253.2" y="147">GND</text>
<text x="272.8" y="146.3" transform="rotate(-90 272.8 146.3)">Vref</text>
<text x="38" y="154.6">R8</text>
<text x="43.2" y="153.4">1N4148</text>
<text x="48.2" y="150.8">D3</text>
<text x="66.9" y="155.9">TL074</text>
<text x="67.8" y="153.4">U1B</text>
<text x="106" y="154.6">R16</text>
<text x="125.4" y="155.9">TL074</text>
<text x="126.3" y="153.4">U1C</text>
<text x="141.6" y="155.9">C15</text>
<text x="155.3" y="150.8">MASTER1</text>
<text x="157.7" y="153.4">B100k</text>
<text x="166.3" y="155" transform="rotate(-90 166.3 155)">3</text>
<text x="168.8" y="151.1">2</text>
<text x="201.3" y="153.4">R28</text>
<text x="201.4" y="155.9">10k</text>
<text x="214.6" y="151.1">13</text>
<text x="217.3" y="152.1">-</text>
<text x="36.8" y="157.2">390R</text>
<text x="62.8" y="160">5</text>
<text x="64.9" y="161">+</text>
<text x="74.7" y="157.3">Vref</text>
<text x="96.1" y="159.9">TO_MIX</text>
<text x="105.5" y="157.2">100k</text>
<text x="120.6" y="160">10</text>
<text x="123.3" y="161">+</text>
<text x="141" y="158.5">100n</text>
<text x="156.2" y="159.7">390R</text>
<text x="156.8" y="157.2">R24</text>
<text x="180.8" y="157.2">GND</text>
<text x="191.5" y="159.8">Vref</text>
<text x="215.2" y="158.5">R30</text>
<text x="224.8" y="158.5">100R</text>
<text x="31.8" y="167.3">R6</text>
<text x="48.2" y="166.1">D4</text>
<text x="62.8" y="165.1">6</text>
<text x="64.9" y="166.1">-</text>
<text x="75.5" y="162.5">7</text>
<text x="84.9" y="165.4">SW_DPDT_x2</text>
<text x="86.3" y="167.6">3</text>
<text x="88.2" y="162.9">SW2A</text>
<text x="105.5" y="167.3">100k</text>
<text x="106" y="164.8">R17</text>
<text x="121.2" y="165.1">9</text>
<text x="123.3" y="166.1">-</text>
<text x="133.9" y="162.5">8</text>
<text x="31.8" y="169.9">1M</text>
<text x="43.2" y="168.6">1N4148</text>
<text x="86.3" y="172.7">1</text>
<text x="93.9" y="170.2">2</text>
<text x="152.4" y="168.6">R23</text>
<text x="152.4" y="171.2">100k</text>
<text x="69.9" y="177.5">1k</text>
<text x="111.7" y="177.5">R18</text>
<text x="126.3" y="177.5">R20</text>
<text x="126.4" y="175">10k</text>
<text x="10.3" y="186">D</text>
<text x="30.3" y="180.6" transform="rotate(-90 30.3 180.6)">Vref</text>
<text x="50" y="182.6">GND</text>
<text x="62.2" y="182.6">10k</text>
<text x="62.2" y="180">R11</text>
<text x="69.2" y="180">R12</text>
<text x="111.9" y="180">10k</text>
<text x="147.8" y="182.6">GND</text>
<text x="285.3" y="186">D</text>
<text x="119.2" y="189.5" transform="rotate(-90 119.2 189.5)">Vref</text>
<text x="60.8" y="192" transform="rotate(-90 60.8 192)">Vref</text>
<text x="35" y="200">1</text>
<text x="85" y="200">2</text>
<text x="135" y="200">3</text>
<text x="185" y="200">4</text>
<text x="235" y="200">5</text>
<text x="285" y="200">6</text>
</g>
</svg>
